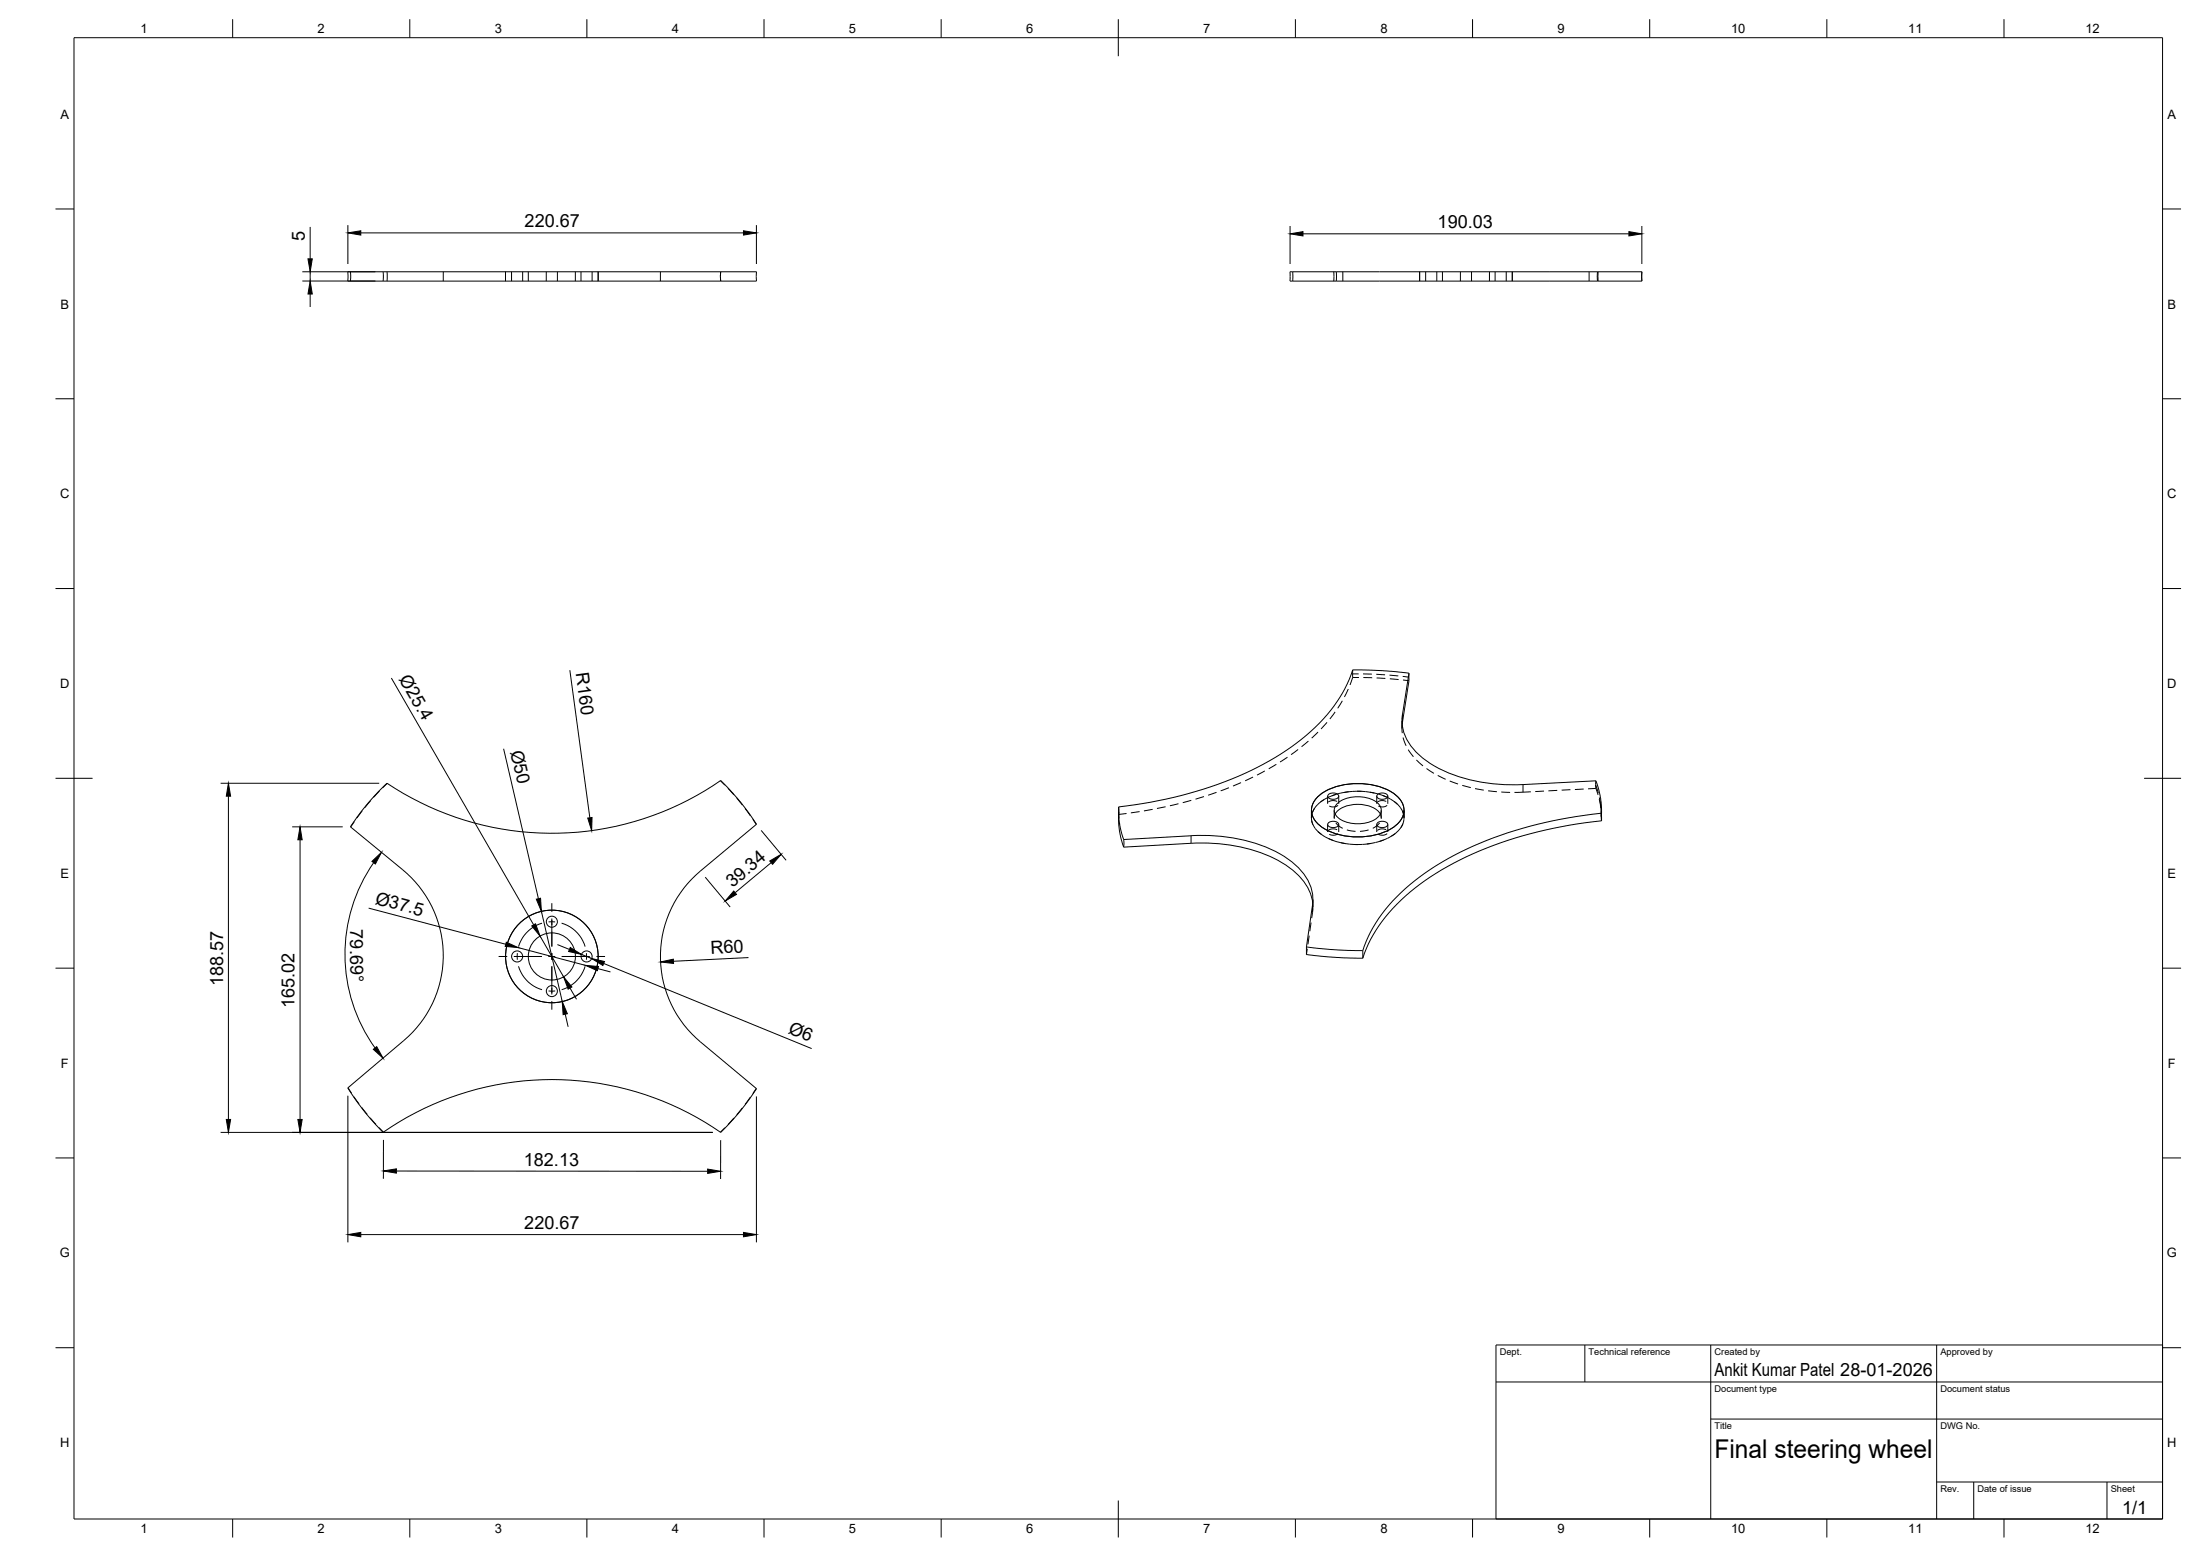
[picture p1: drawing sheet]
<svg xmlns="http://www.w3.org/2000/svg" width="594mm" height="420mm" viewBox="0 0 594 420" stroke-linecap="round" stroke-linejoin="round" font-family="sans-serif">
<!-- layer: Hidden -->
<g fill="none" stroke="#000" stroke-width=".27">
<path d="M94.6 73.4v2.5M104.5 73.4v2.5M119.7 73.4v2.5M136.5 73.4v2.5M138.1 73.4v2.5M141.1 73.4v2.5M142.7 73.4v2.5M147.5 73.4v2.5M150.5 73.4v2.5M155.4 73.4v2.5M156.9 73.4v2.5M159.9 73.4v2.5"/>
<path d="M161.5 73.4v2.5M178.3 73.4v2.5M194.6 73.4v2.5M360.2 73.4v2.5M362.6 73.4v2.5M383.3 73.4v2.5M385 73.4v2.5M388 73.4v2.5M389.5 73.4v2.5M394.4 73.4v2.5M397.4 73.4v2.5M402.2 73.4v2.5"/>
<path d="M403.7 73.4v2.5M406.7 73.4v2.5M408.4 73.4v2.5M429.1 73.4v2.5M431.6 73.4v2.5M355.9 197.7l-1.7 1.6M358.4 195.1l-1.7 1.7M360.5 192.2l-1.4 1.9M362.5 189.2l-1.3 2.1M364.1 186.1l-1 2.1M365.3 182.9h1.7M365.3 180.9v2"/>
<path d="M365.3 182.9l-.7 2.1M368.2 182.9l2.3 .1M371.7 183.1l2.4 .1M375.3 183.3l2.4 .2M378.6 194.6v2.1M378.6 195.7l.1 2.3M378.9 183.6l1.6 .2M378.9 199.1l.8 2.3M97.8 219l-1.4 1.9M100.1 216.2l-1.6 1.9M102.5 213.6l-1.6 1.7M104.6 211.5l-1.3 1.2"/>
<path d="M194.5 210.8l1.2 1.2M196.6 212.9l1.6 1.7M198.9 215.5l1.6 1.9M201.2 218.3l1.4 1.9M302.1 217.9v2M302.1 219.9v.1M302.2 219.2v1.8M304.2 219.7l-2.1 .2M307.7 219.2l-2.3 .3M311.3 218.5l-2.4 .5M314.7 217.8l-2.3 .5M318.2 217l-2.3 .6"/>
<path d="M321.7 216.1l-2.3 .6M325.1 215.1l-2.3 .7M328.5 214l-2.3 .7M331.9 212.7l-2.3 .9M335.1 211.3l-2.1 1M338.4 209.8l-2.2 1M341.5 208.2l-2.1 1.1M344.7 206.4l-2.1 1.2M347.7 204.5l-2 1.3M350.5 202.4l-1.9 1.4M353.3 200.1l-1.8 1.5M354.1 218.8v2.1"/>
<path d="M355 218.2a4.3 4.3 0 0 0-.4 4.5M357.5 215.9a7.4 7.4 0 0 0-3.1 3.4M358.5 215v2M358.5 215.4l-1.9 1.2M360.3 218.8v2.1M360.5 219.8l-.2 1.3M360.7 214.5l-2.1 .8M361.1 216.4a2.21 2.21 0 0 0-2.4 .2M361.3 217.4a2.19 2.19 0 0 1-2.4 .3M361.5 215v2M364.2 213.8l-2.4 .4-2.2 .7M365.3 213.7l-2.3 .3"/>
<path d="M366.5 213.7l2.3 .1 2.3 .3M367.7 213.7h-2.4M370 213.9l2.3 .5 2.1 .8M371.8 215v2M372.7 219.8l.3 1.3M373 218.8v2.1M373.3 214.8l2.2 1 1.8 1.3M374.3 216.4a2.21 2.21 0 0 0-2.4 .2M374.6 217.4a2.19 2.19 0 0 1-2.4 .3M374.8 215v2M376.4 216.4a6.1 6.1 0 0 1 2.7 3.7M378.7 219l.4 1.2v1.1"/>
<path d="M379.1 218.8v2.1M380.3 202.4l1.4 1.9M382.5 205.2l1.8 1.6M385.2 207.5l2 1.3M388.2 209.4l2.2 1M391.5 210.9l2.2 .8M394.9 212.1l2.3 .6M398.3 212.9l2.4 .5M401.8 213.5l2.4 .3M405.4 213.9l2.4 .1M413.4 213.8l-4.4 .2M416.9 213.6l-2.3 .1"/>
<path d="M420.5 213.4l-2.4 .2M424.1 213.2l-2.4 .2M427.7 213.1l-2.4 .1M431 212.9l.5 1.8M431 210.8v2.1M431 212.9l-2.2 .1M431.8 215.8l.5 2.3M432.2 217.4l.2 3.1M432.4 219.3v.5M95.7 221.9l-1 1.4M203.3 221.2l.9 1.4M302.3 222.2v.4"/>
<path d="M354.2 221.6l.9 2.1M355.2 223.7l1.6 1.6M355.9 224.6l1.5 1.1 2.5 1.2M358.5 222.6v2.1M358.8 226.5l1.8 .7 2.7 .6M360.7 222.2l.7 .8 1.2 .7M361.1 224.1a2.21 2.21 0 0 0-2.4 .2M361.3 225.1a2.14 2.14 0 0 1-2.4 .2M361.5 222.6v2.1M362.1 227.6l2.3 .3 2.4 .1M363.7 224.1l2.3 .4M369.6 224.1l-2.4 .4"/>
<path d="M370.3 227.7l-4.7 .3M371.4 227.5l-2.3 .4M371.8 222.6v2.1M372.5 222.2l-.7 .8-1.1 .7M373.6 226.8l-2.2 .7M374.3 224.1a2.21 2.21 0 0 0-2.4 .2M374.6 225.1a2.14 2.14 0 0 1-2.4 .2M374.7 226.4l-2.2 .8M374.8 222.6v2.1M376.7 225.1l-2 1.3M378.8 222.4a7 7 0 0 1-3.1 3.4M379.1 221.3l-.2 1-.6 1.2"/>
<path d="M353 256.2l-.2 1.5M353.5 252.6l-.3 2.4M354 249.1l-.3 2.4M354.5 243.9v1.6l-.3 2.4M354.5 242.9v2M94 293.7l.9 1.5M95.6 296.1l1.4 2M97.7 299l1.5 1.9M200.5 299.2l-1.6 1.8M202.6 296.3l-1.4 1.9M204.2 293.9l-.9 1.4M99.9 301.8l1.6 1.8"/>
<path d="M102.3 304.5l1.2 1.2M195.7 304.5l-1.2 1.2M198.2 301.9l-1.6 1.8"/>
</g>
<!-- layer: Visible -->
<g fill="none" stroke="#000" stroke-width=".27">
<path d="M103.5 73.4v2.5M103.5 73.4h-9.6v2.5h9.6M103.5 73.4h91.1M103.5 75.9h91.1M194.6 73.4h9.7v2.5h-9.7M194.6 73.4v2.5M349.1 75.9h11.7M349.1 73.4h11.7M349.1 73.4v2.5M349.1 73.4h-.8v2.5h.8M360.8 73.4v2.5M360.8 73.4h70.6"/>
<path d="M360.8 75.9h70.6M431.4 73.4h12M431.4 73.4v2.5M431.4 75.9h12M443.4 73.4v2.5M380.5 181.8l-7.1-.7-8.1-.2a41.8 41.8 0 0 1-16.5 20.8 100.1 100.1 0 0 1-44.6 15.9l-2.1 .3v2.2l.3 2.8 1 3.8M380.5 181.8l-1.8 11.3a12.2 12.2 0 0 0 4.8 11 36.9 36.9 0 0 0 21.2 7.7l6.6 .1 19.7-1.1 1.2 4.7 .3 4.1M380.5 181.8v2l-1.9 11.9M102.1 213.8l2.4-2.3a80.1 80.1 0 0 0 90.1-.7l5.5 5.9 4.2 5.9-15.2 12.6a30 30 0 0 0 0 46.1l15.2 12.7-4.2 5.8-5.5 6a80 80 0 0 0-91.1 0l-4.9-5.4-4.7-6.6 15.2-12.9a30 30 0 0 0-.3-46l-14.2-11.6 3.4-4.7zM355.8 215.2a16.9 16.9 0 0 1 13.6-3.4 13.1 13.1 0 0 1 8.8 4.3 4.9 4.9 0 0 1-1.6 7 18.8 18.8 0 0 1-19.9 0 4.9 4.9 0 0 1-.9-7.9zM358.7 214.6a1.95 1.95 0 0 1 2.8 .2 1.67 1.67 0 0 1-2.8 .6l-.2-.6zM360.5 219.8a7.6 7.6 0 0 1 8-2.5l2.3 .8a4.2 4.2 0 0 1 1.9 1.7"/>
<path d="M361.4 216.7a9.5 9.5 0 0 1 10.5 0 2.63 2.63 0 0 1 1.1 2.6 2.63 2.63 0 0 1-1.9 2.1 9.7 9.7 0 0 1-9.7-.5 2.48 2.48 0 0 1 0-4.2zM371.9 214.6a1.95 1.95 0 0 1 2.8 .2 1.67 1.67 0 0 1-2.8 .6l-.1-.6zM432.4 219.8l.1 1.8M432.5 219.6a104.1 104.1 0 0 0-46.2 15.1 44 44 0 0 0-17.9 20.7l-.4 1.3M432.5 219.6v2M302.1 220l.2 4.7 1.1 4M303.4 226.7v2M303.4 226.7l18.2-1a44 44 0 0 1 25.4 5.7 14.3 14.3 0 0 1 7.5 11.7l-1.7 12.6M303.4 228.7l18.2-1a42.8 42.8 0 0 1 26.3 6.4 14.3 14.3 0 0 1 6.6 9.8M358.7 222.2a1.95 1.95 0 0 1 2.8 .3 1.67 1.67 0 0 1-2.8 .5l-.2-.5zM371.9 222.2a1.95 1.95 0 0 1 2.8 .3 1.67 1.67 0 0 1-2.8 .5l-.1-.5zM432.5 221.6a104.4 104.4 0 0 0-46.2 15.1 44.2 44.2 0 0 0-17.9 20.8l-.4 1.2"/>
<path d="M352.8 255.7l8.5 .8 6.7 .2M352.8 255.7v2l8 .8 7.2 .2M368 256.7v2"/>
<circle cx="139.6" cy="258.3" r="1.49"/>
<circle cx="149" cy="258.3" r="12.5"/>
<circle cx="149" cy="258.3" r="6.4"/>
<circle cx="149" cy="248.9" r="1.49"/>
<circle cx="158.4" cy="258.3" r="1.49"/>
<circle cx="149" cy="267.6" r="1.49"/>
</g>
<!-- layer: Hidden Narrow -->
<path d="M365.3 182h1.6M368.1 182h2.4M371.6 182.1l2.4 .1M375.2 182.3l2.4 .2M378.8 182.6l1.6 .2M411.3 211.9v2M430.9 211.9l.7 2.3M431.9 215.3l.4 2.4M432.4 218.9v1.4M354.4 244.3v2" fill="none" stroke="#000" stroke-width=".27"/>
<!-- layer: Visible Narrow -->
<path d="M378.7 193.1v2.1M321.6 225.7v2M432.4 220.3v.3" fill="none" stroke="#000" stroke-width=".27"/>
<!-- layer: BORDER -->
<g fill="none" stroke="#000" stroke-width=".27">
<path d="M20 10.2h564v400h-564zM62.8 5.2v5M110.7 5.2v5M158.5 5.2v5M206.3 5.2v5M254.1 5.2v5M302 5.2v10M349.8 5.2v5M397.6 5.2v5M445.5 5.2v5M493.3 5.2v5M541.1 5.2v5"/>
<path d="M15 56.4h5M584 56.4h5M15 107.7h5M584 107.7h5M15 158.9h5M584 158.9h5M15 210.2h10M579 210.2h10M15 261.4h5M584 261.4h5M15 312.7h5M584 312.7h5"/>
<path d="M15 363.9h5M584 363.9h5M62.8 410.2v5M110.7 410.2v5M158.5 410.2v5M206.3 410.2v5M254.1 410.2v5M302 405.2v10M349.8 410.2v5M397.6 410.2v5M445.5 410.2v5M493.3 410.2v5"/>
<path d="M541.1 410.2v5"/>
</g>
<!-- layer: TITLEBLOCK -->
<path d="M404 363.2h180v47h-180zM404 373.2h180M428 363.2v10M462 363.2v47M523 363.2v47M462 383.2h122M523 400.2h61M533 400.2v10M569 400.2v10" fill="none" stroke="#000" stroke-width=".27"/>
<!-- layer: Smart Centers -->
<g fill="none" stroke="#000" stroke-width=".27">
<path d="M134.6 258.3h2.4M138.7 258.3h7.6M139.7 257.4v1.8M146.4 249.3a9.4 9.4 0 0 0-6.4 6.3M148.1 258.3h1.8M148.1 248.9h1.8M149 243.9v2.3M149 248v7.6M149 257.4v1.8M151.7 249.3a9.4 9.4 0 0 1 6.3 6.3M151.7 258.3h7.6M158.3 257.4v1.8"/>
<path d="M161.1 258.3h2.3M140 260.9a9.4 9.4 0 0 0 6.4 6.4M148.1 267.6h1.8M149 260.9v7.6M149 270.3v2.3M158 260.9a9.4 9.4 0 0 1-6.3 6.4"/>
</g>
<!-- layer: FD_Dimensions -->
<g fill="none" stroke="#000" stroke-width=".27">
<path d="M81.6 75.9h19.8M81.6 73.4h19.8M83.8 61.3v8.6M83.8 73.4v2.5M83.8 79.4v3.5M93.9 60.8v10.5M97.4 62.9h103.4M204.3 60.8v10.5M348.4 61v10.3M351.9 63.1h88M443.4 61v10.3M105.7 183.1l38.4 66.6"/>
<path d="M153.9 181l5.4 39.8M59.6 211.5h42.8M61.7 215v87.3M136 202.2l9.4 40.5M78.9 223.3h13.6M81 226.8v75.5M100.9 232.9a43.4 43.4 0 0 0 .4 50.1M190.4 236.9l6.8 8M205.5 224.2l6.8 8.1M208.2 232.9l-9.7 8.1M99.5 245.2l37.1 9.8M140 255.9l18.1 4.8"/>
<path d="M145.8 252.8l6.4 11M146.2 246.1l5.6 24.3M150.5 255.1l3.3 1.3M157 257.7l2.8 1.1M202.1 258.6l-20.2 1M152.6 273.9l.8 3.4M153.9 266.8l1.8 3M161.5 261.6l3.3 .8M163 260.2l56.2 22.9M93.9 295.9v39.6M204.3 296.1v39.4M59.6 305.8h132.9"/>
<path d="M103.5 307.8v10.5M107 316.2l84.1 .1M194.6 307.9v10.5M97.4 333.4h103.4"/>
</g>
<g fill="#000" stroke="#000" stroke-width=".27">
<path d="M83.8 75.9l.5 3.5h-1.1zM83.2 69.9h1.1l-.5 3.5zM93.9 62.9l3.5-.6v1.2zM200.8 62.3l3.5 .6-3.5 .6zM348.4 63.1l3.5-.6v1.2zM439.9 62.5l3.5 .6-3.5 .6zM61.7 211.5l.6 3.5h-1.2zM81 223.3l.6 3.5h-1.2zM100.4 232.6l2.6-2.5-1.6 3.2zM158.7 220.9l1.2-.2-.1 3.6zM207.9 232.5l3-1.8-2.3 2.7zM136.7 254.4l3.3 1.5-3.6-.4z"/>
<path d="M143.6 250l1-.6 1.2 3.4zM144.8 242.8l1.2-.3 .2 3.6zM154 255.8l3 1.9-3.5-.8zM159.8 258.8l3.4 .8-.4 1.1zM178.4 259.8l3.4-.8 .1 1.2zM198.1 240.6l.8 .9-3.1 1.8zM151.8 270.4l1.4 3.3-1.1 .3zM152.2 263.8l2.2 2.7-1 .6zM158.1 260.7l3.5 .3-.3 1.1zM100.8 283.3l.9-.7 1.7 3.1zM61.1 302.3h1.2l-.6 3.5zM80.4 302.3h1.2l-.6 3.5z"/>
<path d="M103.5 316.2l3.5-.6v1.2zM191.1 315.7l3.5 .6-3.5 .5zM93.9 333.4l3.5-.6v1.2zM200.8 332.8l3.5 .6-3.5 .6z"/>
</g>
<text font-size="7" x="463" y="393.7">Final steering wheel</text>
<g font-size="4.9">
<text x="82.3" y="65.2" transform="rotate(-90 82.3 65.2)">5</text>
<text x="141.7" y="61.4">220.67</text>
<text x="388.2" y="61.7">190.03</text>
<text x="107.6" y="183.4" transform="rotate(60 107.6 183.4)">Ø25.4</text>
<text x="155.5" y="181.8" transform="rotate(82 155.5 181.8)">R160</text>
<text x="137.8" y="203" transform="rotate(77 137.8 203)">Ø50</text>
<text x="197.8" y="239.8" transform="rotate(-40 197.8 239.8)">39.34</text>
<text x="101.1" y="244" transform="rotate(15 101.1 244)">Ø37.5</text>
<text x="94.6" y="251" transform="rotate(90 94.6 251)">79.69°</text>
<text x="191.9" y="257.6" transform="rotate(-3 191.9 257.6)">R60</text>
<text x="60.2" y="266.3" transform="rotate(-90 60.2 266.3)">188.57</text>
<text x="79.6" y="272.1" transform="rotate(-90 79.6 272.1)">165.02</text>
<text x="212.6" y="278.8" transform="rotate(22 212.6 278.8)">Ø6</text>
<text x="141.4" y="314.8">182.13</text>
<text x="141.6" y="331.9">220.67</text>
<text x="463" y="371.7">Ankit Kumar Patel 28-01-2026</text>
<text x="573.1" y="408.8">1/1</text>
</g>
<g font-size="3.5">
<text x="37.9" y="8.9">1</text>
<text x="85.8" y="8.9">2</text>
<text x="133.6" y="8.9">3</text>
<text x="181.4" y="8.9">4</text>
<text x="229.3" y="8.9">5</text>
<text x="277.1" y="8.9">6</text>
<text x="324.9" y="8.9">7</text>
<text x="372.7" y="8.9">8</text>
<text x="420.6" y="8.9">9</text>
<text x="467.4" y="8.9">10</text>
<text x="515.3" y="8.9">11</text>
<text x="563.1" y="8.9">12</text>
<text x="16.3" y="32">A</text>
<text x="585.3" y="32">A</text>
<text x="16.3" y="83.3">B</text>
<text x="585.3" y="83.3">B</text>
<text x="16.2" y="134.6">C</text>
<text x="585.2" y="134.6">C</text>
<text x="16.2" y="185.8">D</text>
<text x="585.2" y="185.8">D</text>
<text x="16.3" y="237">E</text>
<text x="585.3" y="237">E</text>
<text x="16.4" y="288.3">F</text>
<text x="585.4" y="288.3">F</text>
<text x="16.1" y="339.6">G</text>
<text x="585.1" y="339.6">G</text>
<text x="16.2" y="390.8">H</text>
<text x="585.2" y="390.8">H</text>
<text x="37.9" y="413.9">1</text>
<text x="85.8" y="413.9">2</text>
<text x="133.6" y="413.9">3</text>
<text x="181.4" y="413.9">4</text>
<text x="229.3" y="413.9">5</text>
<text x="277.1" y="413.9">6</text>
<text x="324.9" y="413.9">7</text>
<text x="372.7" y="413.9">8</text>
<text x="420.6" y="413.9">9</text>
<text x="467.4" y="413.9">10</text>
<text x="515.3" y="413.9">11</text>
<text x="563.1" y="413.9">12</text>
</g>
<g font-size="2.5">
<text x="405" y="366">Dept.</text>
<text x="429" y="366">Technical reference</text>
<text x="463" y="366">Created by</text>
<text x="524" y="366">Approved by</text>
<text x="463" y="376">Document type</text>
<text x="524" y="376">Document status</text>
<text x="463" y="386">Title</text>
<text x="524" y="386">DWG No.</text>
<text x="524" y="403">Rev.</text>
<text x="534" y="403">Date of issue</text>
<text x="570" y="403">Sheet</text>
</g>
</svg>
